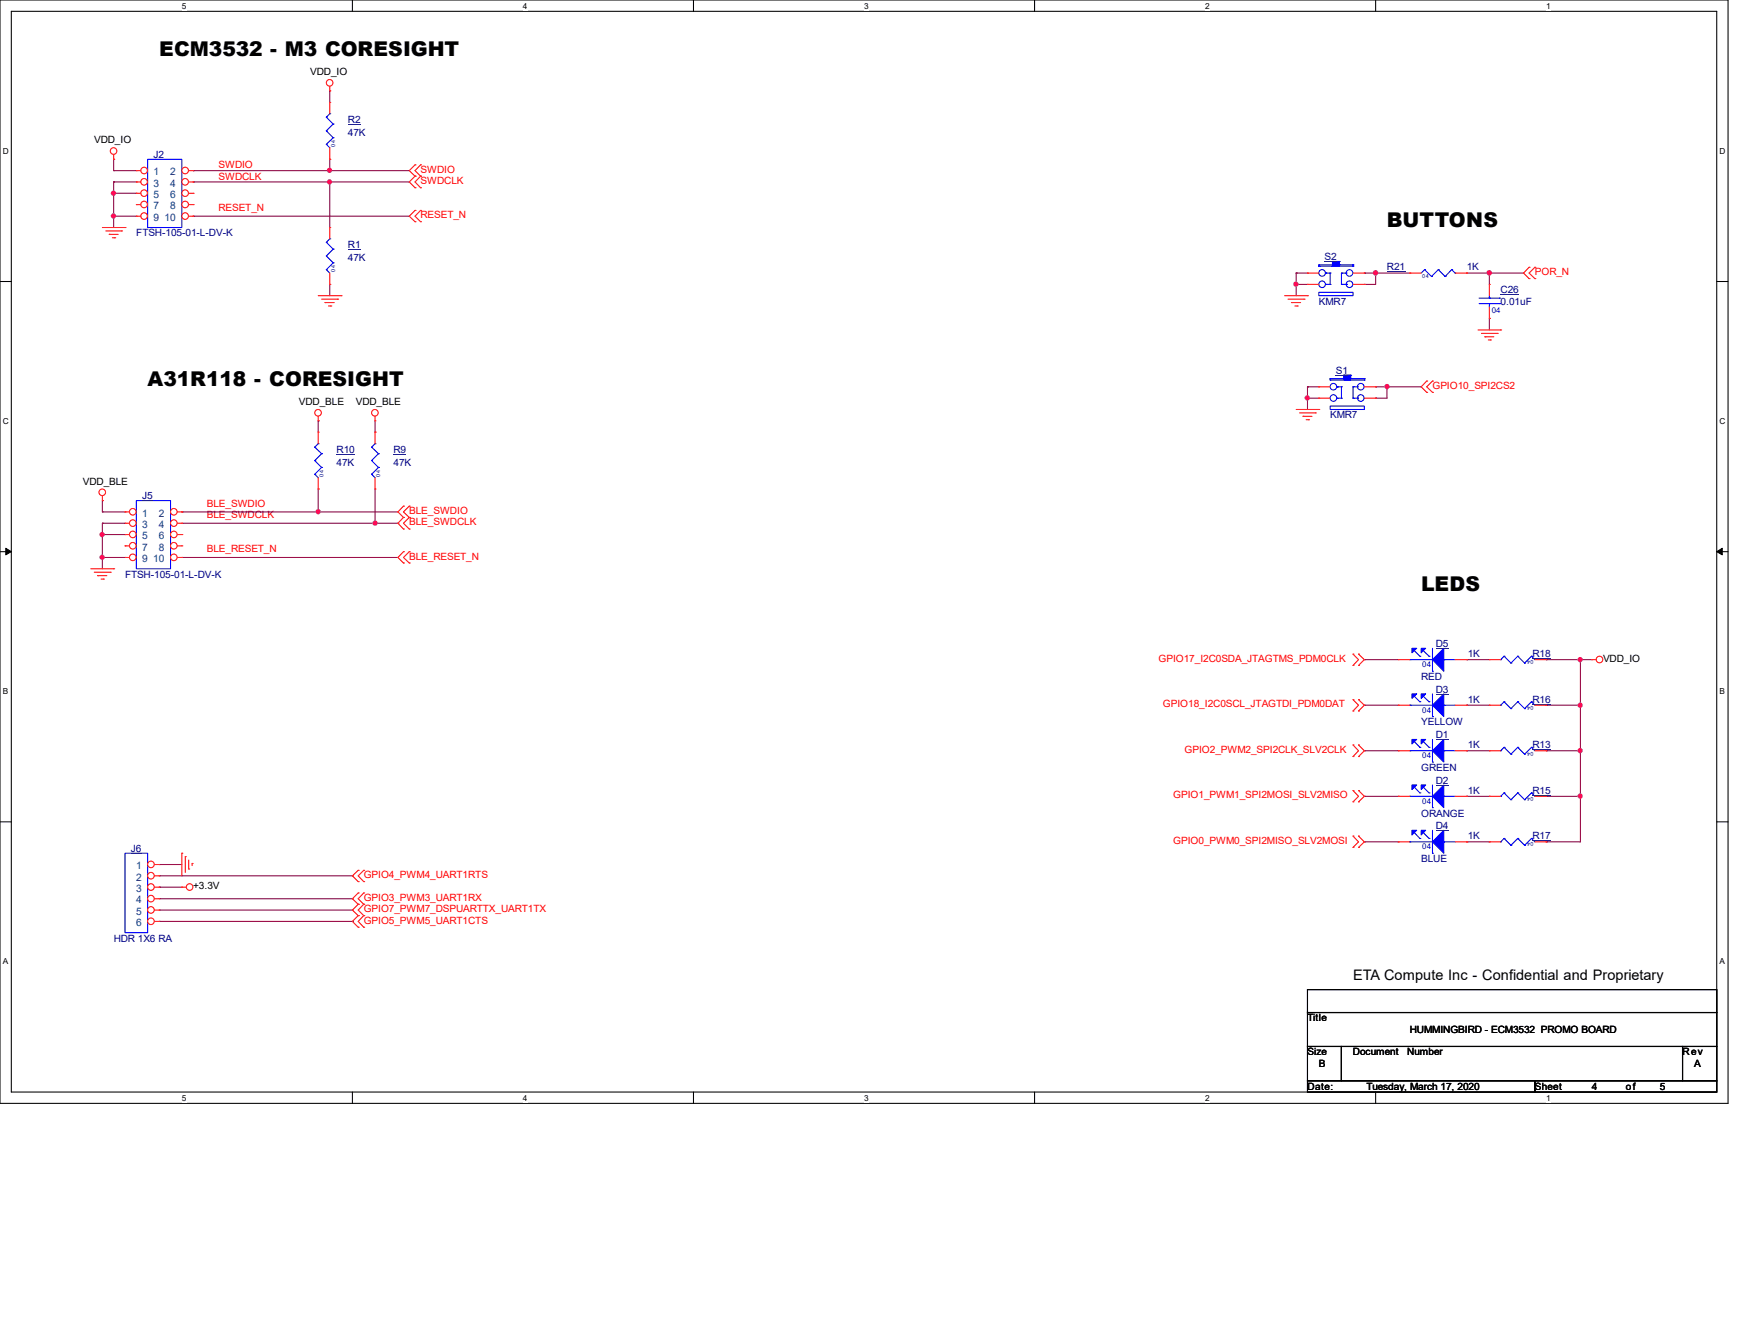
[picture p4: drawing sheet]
<svg xmlns="http://www.w3.org/2000/svg" width="279mm" height="216mm" viewBox="0 0 279 216" stroke-linecap="round" stroke-linejoin="round" font-family="sans-serif">
<path d="M0 0h278v177.4h-278zM1.8 1.8h274.3v173.8h-274.3z" fill="none" stroke="#000" stroke-width=".17"/>
<g fill="#fff">
<path d="M29.3 .2h.7v1.5h-.7z"/>
<path d="M29.3 175.8h.7v1.4h-.7z"/>
</g>
<path d="M56.7 0v1.8M56.7 175.6v1.8" fill="none" stroke="#000" stroke-width=".17"/>
<g fill="#fff">
<path d="M84.1 .2h.7v1.5h-.7z"/>
<path d="M84.1 175.8h.7v1.4h-.7z"/>
</g>
<path d="M111.5 0v1.8M111.5 175.6v1.8" fill="none" stroke="#000" stroke-width=".17"/>
<g fill="#fff">
<path d="M139 .2h.7v1.5h-.7z"/>
<path d="M139 175.8h.7v1.4h-.7z"/>
</g>
<path d="M166.4 0v1.8M166.4 175.6v1.8" fill="none" stroke="#000" stroke-width=".17"/>
<g fill="#fff">
<path d="M193.8 .2h.8v1.5h-.8z"/>
<path d="M193.8 175.8h.8v1.4h-.8z"/>
</g>
<path d="M221.3 0v1.8M221.3 175.6v1.8" fill="none" stroke="#000" stroke-width=".17"/>
<g fill="#fff">
<path d="M248.7 .2h.7v1.5h-.7z"/>
<path d="M248.7 175.8h.7v1.4h-.7z"/>
<path d="M.5 23.5h.9v1.5h-.9z"/>
<path d="M276.6 23.5h.9v1.5h-.9z"/>
<path d="M.5 67h.9v1.5h-.9z"/>
<path d="M276.6 67h.9v1.5h-.9z"/>
</g>
<path d="M0 45.3h1.8M276.1 45.3h1.9" fill="none" stroke="#000" stroke-width=".17"/>
<g fill="#fff">
<path d="M.5 110.4h.8v1.5h-.8z"/>
<path d="M276.6 110.4h.9v1.5h-.9z"/>
</g>
<path d="M0 88.7h1.8M276.1 88.7h1.9" fill="none" stroke="#000" stroke-width=".17"/>
<path d="M.9 88.1l.9 .6-.9 .5zM276.1 88.7l.9-.6v1.1z" fill="#000" stroke="#000" stroke-width=".16"/>
<g fill="#fff">
<path d="M.5 153.8h.8v1.5h-.8z"/>
<path d="M276.6 153.8h.9v1.5h-.9z"/>
</g>
<path d="M0 132.1h1.8M276.1 132.1h1.9M210.3 159.1h65.8v3.7h-65.8zM210.3 162.8h65.8v5.4h-65.8zM210.3 168.2h5.5v5.5h-5.5zM210.3 173.7h36.6v1.9h-36.6zM215.8 168.2h54.8v5.5h-54.8zM246.9 173.7h29.2v1.9h-29.2zM270.6 168.2h5.5v5.5h-5.5z" fill="none" stroke="#000" stroke-width=".17"/>
<g fill="none" stroke="#800040" stroke-width=".17">
<path d="M53 14.6h.1M53 14.6v1.9M18.3 25.6h.1M18.3 27.4h.1M18.3 29.3h.1M18.3 31.1h.1M18.3 34.8h.1M18.3 25.6v1.8M18.3 29.3v7.3M18.3 27.4h3.6M18.3 29.3h3.6M18.3 31.1h3.6"/>
<path d="M18.3 34.8h3.6M31.1 27.4h.1M31.1 29.3h.1M31.1 34.8h.1M31.1 27.4h34.7M31.1 29.3h34.7M31.1 34.8h34.7M53 25.6h.1M53 27.4h.1M53 29.3h.1M53 25.6v1.8M53 29.3v7.3"/>
<path d="M53 45.7h.1M53 45.7v1.8M208.5 43.9h.1M208.5 45.7h.1M208.5 43.9h1.8M208.5 43.9v3.6M208.5 45.7h1.8M219.5 43.9h.1M219.5 45.7h.1M219.5 43.9h7.3M221.3 43.9h.1M221.3 43.9v1.8h-1.8"/>
<path d="M235.9 43.9h.1M235.9 43.9h9.2M239.6 43.9h.1M239.6 51.2h.1M239.6 43.9v1.8M239.6 51.2v1.8M51.2 67.6h.1M51.2 78.6h.1M51.2 67.6v1.9M51.2 78.6v3.7M60.3 69.5h.1M60.3 67.6v1.9"/>
<path d="M60.3 78.6v5.5M210.3 62.2h.1M210.3 64h.1M210.3 62.2h1.8M210.3 62.2v3.6M210.3 64h1.8M221.3 62.2h.1M221.3 64h.1M221.3 62.2h7.3M223.1 62.2h.1M223.1 62.2v1.8h-1.8M16.5 80.5h.1"/>
<path d="M16.5 82.3h.1M16.5 84.1h.1M16.5 85.9h.1M16.5 89.6h.1M16.5 82.3h3.6M16.5 84.1h3.6M16.5 80.5v1.8M16.5 84.1v7.3M16.5 85.9h3.6M16.5 89.6h3.6M29.3 82.3h.1M29.3 89.6h.1"/>
<path d="M29.3 82.3h34.7M29.3 84.1h34.7M29.3 89.6h34.7M51.2 82.3h.1M60.3 84.1h.1M64 84.1h.1M219.5 106h.1M219.5 113.4h.1M219.5 106h5.4M219.5 113.4h5.4M235.9 106h.1M235.9 113.4h.1"/>
<path d="M235.9 106h3.7M235.9 113.4h3.7M248.7 113.4h.1M248.7 106h.1M248.7 106h7.3M248.7 113.4h5.5M254.2 113.4h.1M254.2 106h.1M254.2 106v29.3h-5.5M25.6 139h.1M25.6 139h3.7M219.5 120.7h.1"/>
<path d="M219.5 128h.1M219.5 135.3h.1M219.5 120.7h5.4M219.5 128h5.4M219.5 135.3h5.4M235.9 120.7h.1M235.9 128h.1M235.9 135.3h.1M235.9 120.7h3.7M235.9 128h3.7M235.9 135.3h3.7M248.7 128h.1"/>
<path d="M248.7 120.7h.1M248.7 135.3h.1M248.7 120.7h5.5M248.7 128h5.5M254.2 128h.1M254.2 120.7h.1M25.6 142.6h.1M25.6 140.8h31.1M25.6 144.5h31.1M25.6 146.3h31.1M25.6 148.1h31.1M25.6 142.6h3.7"/>
<path d="M56.7 140.8h.1M56.7 144.5h.1M56.7 146.3h.1M56.7 148.1h.1"/>
</g>
<g fill="#f0f" stroke="#f0f" stroke-width=".17">
<circle cx="208.4" cy="45.7" r=".34"/>
<circle cx="239.5" cy="43.9" r=".36"/>
<circle cx="210.3" cy="64" r=".34"/>
<circle cx="223.1" cy="62.1" r=".34"/>
<circle cx="18.2" cy="31.1" r=".34"/>
<circle cx="18.2" cy="34.7" r=".34"/>
<circle cx="53" cy="27.4" r=".34"/>
<circle cx="53" cy="29.2" r=".34"/>
<circle cx="254.2" cy="120.7" r=".34"/>
<circle cx="254.2" cy="128" r=".34"/>
<circle cx="254.2" cy="113.4" r=".34"/>
<circle cx="254.2" cy="106" r=".34"/>
<circle cx="60.3" cy="84.1" r=".34"/>
<circle cx="16.4" cy="85.9" r=".34"/>
<circle cx="16.4" cy="89.6" r=".34"/>
<circle cx="51.2" cy="82.3" r=".34"/>
<circle cx="221.3" cy="43.9" r=".36"/>
</g>
<g fill="none" stroke="#f00" stroke-width=".17">
<path d="M53 14.6h.1M53 13.9v.7M16.5 36.6h3.6M17 37.1h2.6M17.6 37.7h.1M17.6 37.7h1.4M18.1 38.2h.4M18.3 25.6h.1M18.3 24.8v.8M18.5 38.2h.1M19.6 37.1h.1M20.1 36.6h.1"/>
<path d="M66.8 33.8h.1M66.8 35.6h.1M66.8 26.5h.1M66.8 28.3h.1M66.8 30.2h.1M66.8 33.8l-1 1 1 .8M66.8 26.5l-1 .9 1 .9M66.8 28.3l-1 1 1 .9M67.6 35.6h.1M67.6 33.8h.1M67.6 28.3h.1M67.6 26.5h.1"/>
<path d="M67.6 30.2h.1M67.6 33.8l-.8 1 .8 .8M67.6 26.5l-.8 .9 .8 .9M67.6 28.3l-.8 1 .8 .9M51.2 47.5h3.7M51.7 48.1h2.6M52.3 48.6h.1M52.3 48.6h1.5M52.8 49.2h.4M53.2 49.2h.1M54.3 48.1h.1M54.9 47.5h.1"/>
<path d="M206.6 47.5h3.7M207.2 48.1h2.6M207.7 48.6h.1M207.7 48.6h1.5M208.3 49.2h.4M208.7 49.2h.1M209.8 48.1h.1M210.3 47.5h.1M237.7 53h3.7M238.3 53.6h2.5M238.8 54.1h.1M238.8 54.1h1.5"/>
<path d="M239.4 54.7h.3M239.7 54.7h.1M240.8 53.6h.1M241.4 53h.1M246 43h.1M246 44.8h.1M246 43l-.9 .9 .9 .9M246.9 44.8h.1M246.9 43h.1M246.9 43l-.9 .9 .9 .9M16.5 79.7v.8M51.2 67.6h.1"/>
<path d="M51.2 66.9v.7M60.3 67.6h.1M60.3 66.9v.7M208.5 65.8h3.6M209 66.4h2.6M209.6 66.9h.1M209.6 66.9h1.4M210.1 67.5h.4M210.5 67.5h.1M211.6 66.4h.1M212.1 65.8h.1M229.5 61.3h.1"/>
<path d="M229.5 63.1h.1M229.5 61.3l-.9 .9 .9 .9M230.4 63.1h.1M230.4 61.3h.1M230.4 61.3l-.9 .9 .9 .9M14.6 91.4h3.7M15.2 92h2.5M15.7 92.5h.1M15.7 92.5h1.5M16.3 93.1h.3M16.5 80.5h.1M16.6 93.1h.1"/>
<path d="M17.7 92h.1M18.3 91.4h.1M64.9 88.7h.1M64.9 90.5h.1M64.9 81.4h.1M64.9 83.2h.1M64.9 85h.1M64.9 88.7l-.9 .9 .9 .9M64.9 81.4l-.9 .9 .9 .9M64.9 83.2l-.9 .9 .9 .9M65.8 90.5h.1M65.8 88.7h.1"/>
<path d="M65.8 83.2h.1M65.8 81.4h.1M65.8 85h.1M65.8 88.7l-.9 .9 .9 .9M65.8 81.4l-.9 .9 .9 .9M65.8 83.2l-.9 .9 .9 .9M217.6 119.8h.1M217.6 107h.1M217.6 105.2h.1M217.6 114.3h.1M217.6 112.5h.1M217.6 119.8l.9 .9-.9 .9"/>
<path d="M217.6 105.2l.9 .8-.9 1M217.6 112.5l.9 .9-.9 .9M218.5 119.8h.1M218.5 105.2h.1M218.5 107h.1M218.5 112.5h.1M218.5 114.3h.1M218.5 119.8l1 .9-1 .9M218.5 105.2l1 .8-1 1M218.5 112.5l1 .9-1 .9M224.9 113.4h.1M224.9 113.4h1.9"/>
<path d="M234.1 113.4h1.8M235.9 113.4h.1M256 106h.1M256 106h.8M29.3 137.2h.1M29.3 137.2v3.6M29.8 137.7h.1M29.8 137.7v2.6M30.4 139.7h.1M30.4 138.3v1.4M30.9 138.8h.1M30.9 138.8v.3"/>
<path d="M57.6 139.9h.1M57.6 139.9l-.9 .9 .9 .9M58.5 139.9h.1M58.5 139.9l-.9 .9 .9 .9M217.6 136.2h.1M217.6 134.4h.1M217.6 128.9h.1M217.6 127.1h.1M217.6 121.6h.1M217.6 134.4l.9 .9-.9 .9M217.6 127.1l.9 .9-.9 .9M218.5 134.4h.1"/>
<path d="M218.5 136.2h.1M218.5 127.1h.1M218.5 128.9h.1M218.5 121.6h.1M218.5 134.4l1 .9-1 .9M218.5 127.1l1 .9-1 .9M239.6 128h.1M239.6 128h1.8M246.9 128h1.8M248.7 128h.1M29.3 142.6h.1M29.3 142.6h.7"/>
<path d="M57.6 147.2h.1M57.6 149.1h.1M57.6 141.7h.1M57.6 145.4h.1M57.6 143.6h.1M57.6 147.2l-.9 .9 .9 1M57.6 145.4l-.9 .9 .9 .9M57.6 143.6l-.9 .9 .9 .9M58.5 149.1h.1M58.5 147.2h.1M58.5 141.7h.1M58.5 145.4h.1"/>
<path d="M58.5 143.6h.1M58.5 147.2l-.9 .9 .9 1M58.5 145.4l-.9 .9 .9 .9M58.5 143.6l-.9 .9 .9 .9"/>
<circle cx="53" cy="13.3" r=".53"/>
<circle cx="18.3" cy="24.3" r=".53"/>
<circle cx="16.4" cy="79.1" r=".53"/>
<circle cx="51.2" cy="66.4" r=".53"/>
<circle cx="60.3" cy="66.4" r=".53"/>
<circle cx="257.3" cy="106" r=".53"/>
<circle cx="30.5" cy="142.6" r=".53"/>
</g>
<g fill="none" stroke="#00f" stroke-width=".17">
<path d="M21.9 80.5h5.5v10.9h-5.5zM226.8 113.4h.1M226.8 113.4h3.6M227.5 111.9l.9 .9M228.4 112.8h.1M228.9 111.9l1 .9M229.9 112.8h.1M230.4 115.2h.1M230.4 111.5v3.7M232.2 113.4h.1M232.2 113.4h1.9M241.4 128h.1"/>
<path d="M241.9 127.5h.1M241.9 127.5l1.1 1.1M241.9 127.5l-.5 .5M243 128.6h.1M244.1 127.5h.1M244.1 127.5l1.1 1.1M244.1 127.5l-1.1 1.1M245.2 128.6h.1M246.3 127.5h.1M246.3 127.5l.6 .5M246.3 127.5l-1.1 1.1"/>
</g>
<path d="M231 111.6h2M246.5 127.9h2.9" fill="none" stroke="#000080" stroke-width=".16"/>
<g fill="#00f" stroke="#00f" stroke-width=".17">
<path d="M232.2 111.5v3.7l-1.8-1.8z"/>
<path d="M228.6 111.5h.7l-.7 .8z"/>
<path d="M227.1 111.5h.8l-.8 .8z"/>
</g>
<path d="M22.9 80.4h1.7v.2h-1.7z" fill="#000080"/>
<circle cx="21.4" cy="82.3" r=".53" fill="#fff" stroke="#f00" stroke-width=".17"/>
<path d="M20.1 82.3h.1M20.1 82.3h.7" fill="none" stroke="#f00" stroke-width=".17"/>
<circle cx="28" cy="89.6" r=".53" fill="#fff" stroke="#f00" stroke-width=".17"/>
<path d="M28.5 89.6h.8M29.3 89.6h.1" fill="none" stroke="#f00" stroke-width=".17"/>
<circle cx="28" cy="82.3" r=".53" fill="#fff" stroke="#f00" stroke-width=".17"/>
<path d="M28.5 82.3h.8M29.3 82.3h.1" fill="none" stroke="#f00" stroke-width=".17"/>
<circle cx="21.4" cy="84.1" r=".53" fill="#fff" stroke="#f00" stroke-width=".17"/>
<path d="M20.1 84.1h.1M20.1 84.1h.7" fill="none" stroke="#f00" stroke-width=".17"/>
<circle cx="28" cy="84.1" r=".53" fill="#fff" stroke="#f00" stroke-width=".17"/>
<path d="M28.5 84.1h.8M29.3 84.1h.1" fill="none" stroke="#f00" stroke-width=".17"/>
<circle cx="21.4" cy="85.9" r=".53" fill="#fff" stroke="#f00" stroke-width=".17"/>
<path d="M20.1 85.9h.1M20.1 85.9h.7" fill="none" stroke="#f00" stroke-width=".17"/>
<circle cx="28" cy="85.9" r=".53" fill="#fff" stroke="#f00" stroke-width=".17"/>
<path d="M28.5 85.9h.8M29.3 85.9h.1" fill="none" stroke="#f00" stroke-width=".17"/>
<circle cx="21.4" cy="87.7" r=".53" fill="#fff" stroke="#f00" stroke-width=".17"/>
<path d="M20.1 87.8h.1M20.1 87.8h.7" fill="none" stroke="#f00" stroke-width=".17"/>
<circle cx="28" cy="87.7" r=".53" fill="#fff" stroke="#f00" stroke-width=".17"/>
<path d="M28.5 87.8h.8M29.3 87.8h.1" fill="none" stroke="#f00" stroke-width=".17"/>
<circle cx="21.4" cy="89.6" r=".53" fill="#fff" stroke="#f00" stroke-width=".17"/>
<path d="M20.1 89.6h.1M20.1 89.6h.7" fill="none" stroke="#f00" stroke-width=".17"/>
<g fill="none" stroke="#00f" stroke-width=".17">
<path d="M214 65.3h5.5v.5h-5.5zM214 60.9h.1M214 61.1h.1M214 61.1h5.5M214 60.9h2.2M214 60.9v.2M215.1 62.2h.1M215.1 64h.1M215.1 62.2h.7M215.1 64h.7M215.8 62.2h.1M215.8 64h.1"/>
<path d="M215.8 62.2v1.8M216.2 60.3h.1M216.2 60.9h.1M216.2 60.3h1.1M216.2 60.3v.6M217.3 60.9h.1M217.3 60.3h.1M217.3 60.9h2.2M217.3 60.3v.6M217.6 64h.1M217.6 62.2h.1M217.6 62.2h.8"/>
<path d="M217.6 64h.8M217.6 62.2v1.8M218.4 64h.1M218.4 62.2h.1M219.5 61.1h.1M219.5 60.9h.1M219.5 60.9v.2"/>
<circle cx="214.5" cy="62.2" r=".53"/>
<circle cx="214.5" cy="64" r=".53"/>
<circle cx="218.9" cy="64" r=".53"/>
<circle cx="218.9" cy="62.2" r=".53"/>
</g>
<path d="M216.2 60.3h1.1v.8h-1.1z" fill-rule="evenodd" fill="#00f" stroke="#00f" stroke-width=".17"/>
<path d="M214.9 60.3h1.9v.2h-1.9z" fill="#000080"/>
<g fill="none" stroke="#f00" stroke-width=".17">
<path d="M226.8 43.9h.1M226.8 43.9h1.8M234.1 43.9h1.8M235.9 43.9h.1M51.2 78.6h.1M51.2 69.5h.1M51.2 69.5v1.8M51.2 76.8v1.8M212.1 62.2h.1M212.1 64h.1M212.1 62.2h1.9M212.1 64h1.9"/>
<path d="M219.5 62.2h1.8M219.5 64h1.8M221.3 62.2h.1M221.3 64h.1"/>
</g>
<g fill="none" stroke="#00f" stroke-width=".17">
<path d="M23.7 25.6h5.6v11h-5.6zM229.2 43.3h.1M229.2 43.3l-.6 .6M229.2 43.3l1.1 1.1M230.3 44.4h.1M231.4 43.3h.1M231.4 43.3l-1.1 1.1M231.4 43.3l1.1 1.1M232.5 44.4h.1M233.5 43.3h.1M233.5 43.3l-1 1.1M233.5 43.3l.6 .6"/>
<path d="M234.1 43.9h.1M50.6 76.2h.1M50.6 74h.1M50.6 71.9h.1M50.6 76.2l.6 .6M50.6 74l1.1 1.1M50.6 71.9l1.1 1M51.2 71.3h.1M51.2 71.3l-.6 .6M51.7 75.1h.1M51.7 72.9h.1M51.7 75.1l-1.1 1.1"/>
<path d="M51.7 72.9l-1.1 1.1"/>
</g>
<path d="M223.1 43.7h2.9M54.1 73h3" fill="none" stroke="#000080" stroke-width=".16"/>
<circle cx="23.2" cy="27.4" r=".53" fill="#fff" stroke="#f00" stroke-width=".17"/>
<path d="M21.9 27.4h.1M21.9 27.4h.7" fill="none" stroke="#f00" stroke-width=".17"/>
<circle cx="29.8" cy="34.7" r=".53" fill="#fff" stroke="#f00" stroke-width=".17"/>
<path d="M30.4 34.8h.7M31.1 34.8h.1" fill="none" stroke="#f00" stroke-width=".17"/>
<circle cx="29.8" cy="27.4" r=".53" fill="#fff" stroke="#f00" stroke-width=".17"/>
<path d="M30.4 27.4h.7M31.1 27.4h.1" fill="none" stroke="#f00" stroke-width=".17"/>
<circle cx="23.2" cy="29.2" r=".53" fill="#fff" stroke="#f00" stroke-width=".17"/>
<path d="M21.9 29.3h.1M21.9 29.3h.7" fill="none" stroke="#f00" stroke-width=".17"/>
<circle cx="29.8" cy="29.2" r=".53" fill="#fff" stroke="#f00" stroke-width=".17"/>
<path d="M30.4 29.3h.7M31.1 29.3h.1" fill="none" stroke="#f00" stroke-width=".17"/>
<circle cx="23.2" cy="31.1" r=".53" fill="#fff" stroke="#f00" stroke-width=".17"/>
<path d="M21.9 31.1h.1M21.9 31.1h.7" fill="none" stroke="#f00" stroke-width=".17"/>
<circle cx="29.8" cy="31.1" r=".53" fill="#fff" stroke="#f00" stroke-width=".17"/>
<path d="M30.4 31.1h.7M31.1 31.1h.1" fill="none" stroke="#f00" stroke-width=".17"/>
<circle cx="23.2" cy="32.9" r=".53" fill="#fff" stroke="#f00" stroke-width=".17"/>
<path d="M21.9 32.9h.1M21.9 32.9h.7" fill="none" stroke="#f00" stroke-width=".17"/>
<circle cx="29.8" cy="32.9" r=".53" fill="#fff" stroke="#f00" stroke-width=".17"/>
<path d="M30.4 32.9h.7M31.1 32.9h.1" fill="none" stroke="#f00" stroke-width=".17"/>
<circle cx="23.2" cy="34.7" r=".53" fill="#fff" stroke="#f00" stroke-width=".17"/>
<path d="M53 16.5h.1M53 16.5v1.8M21.9 34.8h.1M21.9 34.8h.7M53 25.6h.1M53 23.7v1.9M239.6 120.7h.1M239.6 120.7h1.8M246.9 120.7h1.8M248.7 120.7h.1" fill="none" stroke="#f00" stroke-width=".17"/>
<g fill="none" stroke="#00f" stroke-width=".17">
<path d="M52.5 18.8h.1M52.5 18.8l1.1 1.1M53 18.3h.1M53 18.3l-.5 .5M53.6 19.9h.1M53.6 19.9l-1.1 1.1M52.5 23.2h.1M52.5 21h.1M52.5 23.2l.5 .5M52.5 21l1.1 1.1M53.6 22.1h.1M53.6 22.1l-1.1 1.1"/>
<path d="M20.1 137.2h3.6v12.7h-3.6zM241.4 120.7h.1M241.9 120.1h.1M241.9 120.1l1.1 1.1M241.9 120.1l-.5 .6M243 121.2h.1M244.1 120.1h.1M244.1 120.1l1.1 1.1M244.1 120.1l-1.1 1.1M245.2 121.2h.1M246.3 120.1h.1M246.3 120.1l.6 .6"/>
<path d="M246.3 120.1l-1.1 1.1"/>
</g>
<path d="M56 20h2M246.5 120.5h2.9" fill="none" stroke="#000080" stroke-width=".16"/>
<path d="M21 137.1h1.7v.1h-1.7z" fill="#000080"/>
<circle cx="24.3" cy="139" r=".53" fill="#fff" stroke="#f00" stroke-width=".17"/>
<path d="M24.8 139h.8M25.6 139h.1" fill="none" stroke="#f00" stroke-width=".17"/>
<circle cx="24.3" cy="140.8" r=".53" fill="#fff" stroke="#f00" stroke-width=".17"/>
<path d="M24.8 140.8h.8M25.6 140.8h.1" fill="none" stroke="#f00" stroke-width=".17"/>
<circle cx="24.3" cy="142.6" r=".53" fill="#fff" stroke="#f00" stroke-width=".17"/>
<path d="M24.8 142.6h.8M25.6 142.6h.1" fill="none" stroke="#f00" stroke-width=".17"/>
<circle cx="24.3" cy="144.5" r=".53" fill="#fff" stroke="#f00" stroke-width=".17"/>
<path d="M24.8 144.5h.8M25.6 144.5h.1" fill="none" stroke="#f00" stroke-width=".17"/>
<circle cx="24.3" cy="146.3" r=".53" fill="#fff" stroke="#f00" stroke-width=".17"/>
<path d="M24.8 146.3h.8M25.6 146.3h.1" fill="none" stroke="#f00" stroke-width=".17"/>
<circle cx="24.3" cy="148.1" r=".53" fill="#fff" stroke="#f00" stroke-width=".17"/>
<g fill="none" stroke="#f00" stroke-width=".17">
<path d="M53 36.6h.1M53 36.6v1.8M53 45.7h.1M53 43.9v1.8M239.6 45.7h.1M239.6 51.2h.1M239.6 45.7v1.8M239.6 49.4v1.8M60.3 78.6h.1M60.3 69.5h.1M60.3 69.5v1.8M60.3 76.8v1.8"/>
<path d="M224.9 106h.1M224.9 106h1.9M234.1 106h1.8M235.9 106h.1M239.6 113.4h.1M239.6 106h.1M239.6 113.4h1.8M239.6 106h1.8M246.9 113.4h1.8M246.9 106h1.8M248.7 113.4h.1M248.7 106h.1"/>
<path d="M224.9 120.7h.1M224.9 128h.1M224.9 135.3h.1M224.9 135.3h1.9M224.9 120.7h1.9M224.9 128h1.9M234.1 135.3h1.8M234.1 120.7h1.8M234.1 128h1.8M235.9 120.7h.1M235.9 128h.1M235.9 135.3h.1"/>
<path d="M239.6 135.3h.1M239.6 135.3h1.8M246.9 135.3h1.8M248.7 135.3h.1M24.8 148.1h.8M25.6 148.1h.1"/>
</g>
<g fill="none" stroke="#00f" stroke-width=".17">
<path d="M52.5 38.9h.1M52.5 38.9l1.1 1.1M53 38.4h.1M53 38.4l-.5 .5M52.5 43.3h.1M52.5 41.1h.1M52.5 43.3l.5 .6M52.5 41.1l1.1 1.1M53.6 42.2h.1M53.6 40h.1M53.6 42.2l-1.1 1.1M53.6 40l-1.1 1.1"/>
<path d="M212.1 47h5.5v.5h-5.5zM212.1 42.6h.1M212.1 42.8h.1M212.1 42.8h5.5M212.1 42.6h2.2M212.1 42.6v.2M213.2 43.9h.1M213.2 45.7h.1M213.2 43.9h.8M213.2 45.7h.8M214 43.9h.1M214 45.7h.1"/>
<path d="M214 43.9v1.8M214.3 42h.1M214.3 42.6h.1M214.3 42h1.1M214.3 42v.6M215.4 42.6h.1M215.4 42h.1M215.4 42.6h2.2M215.4 42v.6M215.8 45.7h.1M215.8 43.9h.1M215.8 43.9h.7"/>
<path d="M215.8 45.7h.7M215.8 43.9v1.8M216.5 45.7h.1M216.5 43.9h.1M217.6 42.8h.1M217.6 42.6h.1M217.6 42.6v.2M237.9 48.8h3.3M237.9 47.9h3.3M239.6 47.9h.1M239.6 48.8h.1M239.6 47.5v.4"/>
<path d="M239.6 48.8v.6M241.2 48.8h.1M241.2 47.9h.1M59.8 76.2h.1M59.8 74h.1M59.8 71.9h.1M59.8 76.2l.5 .6M59.8 74l1.1 1.1M59.8 71.9l1.1 1M60.3 71.3h.1M60.3 71.3l-.5 .6M60.9 75.1h.1"/>
<path d="M60.9 72.9h.1M60.9 75.1l-1.1 1.1M60.9 72.9l-1.1 1.1M226.8 106h.1M226.8 106h3.6M227.5 119.2l.9 .9M227.5 104.6l.9 .9M228.4 105.5h.1M228.9 119.2l1 .9M228.9 104.6l1 .9M229.9 105.5h.1M230.4 107.9h.1"/>
<path d="M230.4 104.2v3.7M230.4 118.9v3.6M232.2 106h.1M232.2 106h1.9M241.4 113.4h.1M241.4 106h.1M241.9 112.8h.1M241.9 105.5h.1M241.9 112.8l1.1 1.1M241.9 112.8l-.5 .6M241.9 105.5l1.1 1.1M241.9 105.5l-.5 .5"/>
<path d="M243 113.9h.1M243 106.6h.1M244.1 112.8h.1M244.1 105.5h.1M244.1 112.8l1.1 1.1M244.1 112.8l-1.1 1.1M244.1 105.5l1.1 1.1M244.1 105.5l-1.1 1.1M245.2 113.9h.1M245.2 106.6h.1M246.3 112.8h.1M246.3 105.5h.1"/>
<path d="M246.3 112.8l.6 .6M246.3 112.8l-1.1 1.1M246.3 105.5l.6 .5M246.3 105.5l-1.1 1.1M226.8 120.7h.1M226.8 128h.1M226.8 135.3h.1M226.8 120.7h3.6M226.8 128h3.6M226.8 135.3h3.6M227.5 126.5l.9 1M227.5 133.9l.9 .9"/>
<path d="M228.4 120.1h.1M228.4 127.5h.1M228.4 134.8h.1M228.9 126.5l1 1M228.9 133.9l1 .9M229.9 120.1h.1M229.9 127.5h.1M229.9 134.8h.1M230.4 122.5h.1M230.4 129.8h.1M230.4 137.2h.1M230.4 126.2v3.6"/>
<path d="M230.4 133.5v3.7M232.2 120.7h.1M232.2 128h.1M232.2 135.3h.1M232.2 120.7h1.9M232.2 128h1.9M232.2 135.3h1.9M241.4 135.3h.1M241.9 134.8h.1M241.9 134.8l1.1 1.1M241.9 134.8l-.5 .5M243 135.9h.1"/>
<path d="M244.1 134.8h.1M244.1 134.8l1.1 1.1M244.1 134.8l-1.1 1.1M245.2 135.9h.1M246.3 134.8h.1M246.3 134.8l.6 .5M246.3 134.8l-1.1 1.1"/>
<circle cx="212.7" cy="43.9" r=".53"/>
<circle cx="212.7" cy="45.7" r=".53"/>
<circle cx="217.1" cy="45.7" r=".53"/>
<circle cx="217.1" cy="43.9" r=".53"/>
</g>
<path d="M56 40.1h2M241.4 47.4h2.9M63.3 73h2M231 118.9h2M231 104.2h2M246.5 113.2h2.9M246.5 105.9h2.9M231 126.2h2M231 133.5h2M246.5 135.1h2.9" fill="none" stroke="#000080" stroke-width=".16"/>
<g fill="#00f" stroke="#00f" stroke-width=".17">
<path d="M232.2 118.9v3.6l-1.8-1.8z"/>
<path d="M228.6 118.9h.7l-.7 .7z"/>
<path d="M227.1 118.9h.8l-.8 .7z"/>
<path d="M232.2 126.2v3.6l-1.8-1.8z"/>
<path d="M228.6 126.2h.7l-.7 .7z"/>
<path d="M227.1 126.2h.8l-.8 .7z"/>
<path d="M230.4 106l1.8-1.8v3.7z"/>
<path d="M228.6 104.2h.7l-.7 .7z"/>
<path d="M227.1 104.2h.8l-.8 .7z"/>
<path d="M232.2 133.5v3.7l-1.8-1.9z"/>
<path d="M228.6 133.5h.7l-.7 .7z"/>
<path d="M227.1 133.5h.8l-.8 .7z"/>
<path d="M214.3 42h1.1v.8h-1.1z" fill-rule="evenodd"/>
</g>
<path d="M213.1 42h1.9v.2h-1.9z" fill="#000080"/>
<path d="M210.3 43.9h.1M210.3 45.7h.1M210.3 43.9h1.8M210.3 45.7h1.8M217.6 43.9h1.9M217.6 45.7h1.9M219.5 43.9h.1M219.5 45.7h.1" fill="none" stroke="#f00" stroke-width=".17"/>
<g fill="#f0f" stroke="#f0f" stroke-width=".17">
<circle cx="208.4" cy="45.7" r=".34"/>
<circle cx="239.5" cy="43.9" r=".36"/>
<circle cx="210.3" cy="64" r=".34"/>
<circle cx="223.1" cy="62.1" r=".34"/>
<circle cx="18.2" cy="31.1" r=".34"/>
<circle cx="18.2" cy="34.7" r=".34"/>
<circle cx="53" cy="27.4" r=".34"/>
<circle cx="53" cy="29.2" r=".34"/>
<circle cx="254.2" cy="120.7" r=".34"/>
<circle cx="254.2" cy="128" r=".34"/>
<circle cx="254.2" cy="113.4" r=".34"/>
<circle cx="254.2" cy="106" r=".34"/>
<circle cx="60.3" cy="84.1" r=".34"/>
<circle cx="16.4" cy="85.9" r=".34"/>
<circle cx="16.4" cy="89.6" r=".34"/>
<circle cx="51.2" cy="82.3" r=".34"/>
<circle cx="221.3" cy="43.9" r=".36"/>
</g>
<g font-size="3.3">
<text x="25.6" y="9.1">ECM3532 - M3 CORESIGHT</text>
<text x="223.1" y="36.5">BUTTONS</text>
<text x="23.7" y="62.1">A31R118 - CORESIGHT</text>
<text x="228.6" y="95">LEDS</text>
</g>
<text font-size="2.3" x="217.6" y="157.6">ETA Compute Inc - Confidential and Proprietary</text>
<g font-size="1.7" fill="#004080">
<text x="24.7" y="28.2">1</text>
<text x="27.4" y="28.2">2</text>
<text x="24.7" y="30">3</text>
<text x="24.7" y="31.8">5</text>
<text x="24.7" y="33.7">7</text>
<text x="24.7" y="35.5">9</text>
<text x="26.5" y="35.5">10</text>
<text x="27.4" y="30">4</text>
<text x="27.4" y="31.8">6</text>
<text x="27.4" y="33.7">8</text>
<text x="22.9" y="83.1">1</text>
<text x="25.6" y="83.1">2</text>
<text x="22.9" y="84.9">3</text>
<text x="22.9" y="86.7">5</text>
<text x="22.9" y="88.5">7</text>
<text x="25.6" y="84.9">4</text>
<text x="25.6" y="86.7">6</text>
<text x="25.6" y="88.5">8</text>
<text x="22.9" y="90.4">9</text>
<text x="24.6" y="90.4">10</text>
<text x="21.9" y="139.7">1</text>
<text x="21.9" y="141.6">2</text>
<text x="21.9" y="143.4">3</text>
<text x="21.9" y="145.2">4</text>
<text x="21.9" y="147.1">5</text>
<text x="21.9" y="148.9">6</text>
</g>
<g font-size="1.6">
<text x="49.9" y="12">VDD_IO</text>
<text x="15.2" y="23">VDD_IO</text>
<text x="48.1" y="65.1">VDD_BLE</text>
<text x="57.2" y="65.1">VDD_BLE</text>
<text x="13.3" y="77.9">VDD_BLE</text>
<text x="257.8" y="106.4">VDD_IO</text>
<text x="31.1" y="143">+3.3V</text>
<text x="210.3" y="164.2">Title</text>
<text x="226.8" y="166">HUMMINGBIRD - ECM3532 PROMO BOARD</text>
<text x="210.3" y="169.7">Size</text>
<text x="212.1" y="171.5">B</text>
<text x="217.6" y="169.7">Document</text>
<text x="226.4" y="169.7">Number</text>
<text x="270.7" y="169.7">Rev</text>
<text x="272.5" y="171.5">A</text>
<text x="210.3" y="175.2">Date:</text>
<text x="219.8" y="175.2">Tuesday, March 17, 2020</text>
<text x="246.9" y="175.2">Sheet</text>
<text x="256" y="175.2">4</text>
<text x="261.5" y="175.2">of</text>
<text x="267" y="175.2">5</text>
</g>
<g font-size="1.6" fill="#000080">
<text x="56" y="19.7">R2</text>
<text x="56" y="21.9">47K</text>
<text x="24.7" y="25.4">J2</text>
<text x="21.9" y="38">FTSH-105-01-L-DV-K</text>
<text x="56" y="39.8">R1</text>
<text x="213.1" y="41.9">S2</text>
<text x="56" y="42">47K</text>
<text x="223.1" y="43.5">R21</text>
<text x="235.9" y="43.5">1K</text>
<text x="241.4" y="47.2">C26</text>
<text x="212.1" y="49">KMR7</text>
<text x="241.4" y="49">0.01uF</text>
<text x="214.9" y="60.2">S1</text>
<text x="213.9" y="67.3">KMR7</text>
<text x="54.1" y="72.8">R10</text>
<text x="54.1" y="74.9">47K</text>
<text x="63.3" y="72.8">R9</text>
<text x="63.3" y="74.9">47K</text>
<text x="22.9" y="80.3">J5</text>
<text x="20.1" y="92.9">FTSH-105-01-L-DV-K</text>
<text x="231" y="104">D5</text>
<text x="236.1" y="105.7">1K</text>
<text x="246.5" y="105.7">R18</text>
<text x="228.6" y="109.3">RED</text>
<text x="231" y="111.3">D3</text>
<text x="236.1" y="113">1K</text>
<text x="246.5" y="113">R16</text>
<text x="228.6" y="116.6">YELLOW</text>
<text x="231" y="118.7">D1</text>
<text x="228.6" y="124">GREEN</text>
<text x="231" y="126">D2</text>
<text x="236.1" y="120.3">1K</text>
<text x="246.5" y="120.3">R13</text>
<text x="228.6" y="131.3">ORANGE</text>
<text x="236.1" y="127.6">1K</text>
<text x="246.5" y="127.6">R15</text>
<text x="21" y="137">J6</text>
<text x="231" y="133.3">D4</text>
<text x="236.1" y="134.9">1K</text>
<text x="246.5" y="134.9">R17</text>
<text x="228.6" y="138.6">BLUE</text>
<text x="18.3" y="151.4">HDR 1X6 RA</text>
</g>
<g font-size="1.6" fill="#f00">
<text x="35.1" y="27.1">SWDIO</text>
<text x="35.1" y="28.9">SWDCLK</text>
<text x="67.6" y="27.8">SWDIO</text>
<text x="67.6" y="29.6">SWDCLK</text>
<text x="35.1" y="34">RESET_N</text>
<text x="67.6" y="35.1">RESET_N</text>
<text x="246.9" y="44.2">POR_N</text>
<text x="230.4" y="62.5">GPIO10_SPI2CS2</text>
<text x="33.3" y="83.3">BLE_SWDCLK</text>
<text x="33.3" y="81.5">BLE_SWDIO</text>
<text x="65.8" y="82.6">BLE_SWDIO</text>
<text x="33.3" y="88.8">BLE_RESET_N</text>
<text x="65.8" y="90">BLE_RESET_N</text>
<text x="65.8" y="84.5">BLE_SWDCLK</text>
<text x="186.3" y="106.4">GPIO17_I2C0SDA_JTAGTMS_PDM0CLK</text>
<text x="187.1" y="113.7">GPIO18_I2C0SCL_JTAGTDI_PDM0DAT</text>
<text x="190.5" y="121">GPIO2_PWM2_SPI2CLK_SLV2CLK</text>
<text x="188.7" y="128.4">GPIO1_PWM1_SPI2MOSI_SLV2MISO</text>
<text x="188.7" y="135.7">GPIO0_PWM0_SPI2MISO_SLV2MOSI</text>
<text x="58.5" y="141.1">GPIO4_PWM4_UART1RTS</text>
<text x="58.5" y="148.5">GPIO5_PWM5_UART1CTS</text>
<text x="58.5" y="146.6">GPIO7_PWM7_DSPUARTTX_UART1TX</text>
<text x="58.5" y="144.8">GPIO3_PWM3_UART1RX</text>
</g>
<g font-size="1.3">
<text x="29.3" y="1.4">5</text>
<text x="84.1" y="1.4">4</text>
<text x="139" y="1.4">3</text>
<text x="193.8" y="1.4">2</text>
<text x="248.7" y="1.4">1</text>
<text x=".5" y="24.7">D</text>
<text x="276.6" y="24.7">D</text>
<text x=".5" y="68.2">C</text>
<text x="276.6" y="68.2">C</text>
<text x=".5" y="111.6">B</text>
<text x="276.6" y="111.6">B</text>
<text x=".5" y="155">A</text>
<text x="276.6" y="155">A</text>
<text x="29.3" y="177">5</text>
<text x="84.1" y="177">4</text>
<text x="139" y="177">3</text>
<text x="193.8" y="177">2</text>
<text x="248.7" y="177">1</text>
</g>
<g font-size="1.3" fill="#00f">
<text x="239.9" y="50.4">04</text>
<text x="228.8" y="107.2">04</text>
<text x="228.8" y="114.6">04</text>
<text x="228.8" y="121.9">04</text>
<text x="228.8" y="129.2">04</text>
<text x="228.8" y="136.5">04</text>
</g>
<g font-size=".9" fill="#00f">
<text x="53.9" y="23.6" transform="rotate(-90 53.9 23.6)">04</text>
<text x="53.9" y="43.7" transform="rotate(-90 53.9 43.7)">04</text>
<text x="228.8" y="44.7">04</text>
<text x="52" y="76.6" transform="rotate(-90 52 76.6)">04</text>
<text x="61.2" y="76.6" transform="rotate(-90 61.2 76.6)">04</text>
<text x="246.7" y="106.2" transform="rotate(-180 246.7 106.2)">04</text>
<text x="246.7" y="113.5" transform="rotate(-180 246.7 113.5)">04</text>
<text x="246.7" y="120.8" transform="rotate(-180 246.7 120.8)">04</text>
<text x="246.7" y="128.1" transform="rotate(-180 246.7 128.1)">04</text>
<text x="246.7" y="135.4" transform="rotate(-180 246.7 135.4)">04</text>
</g>
</svg>
